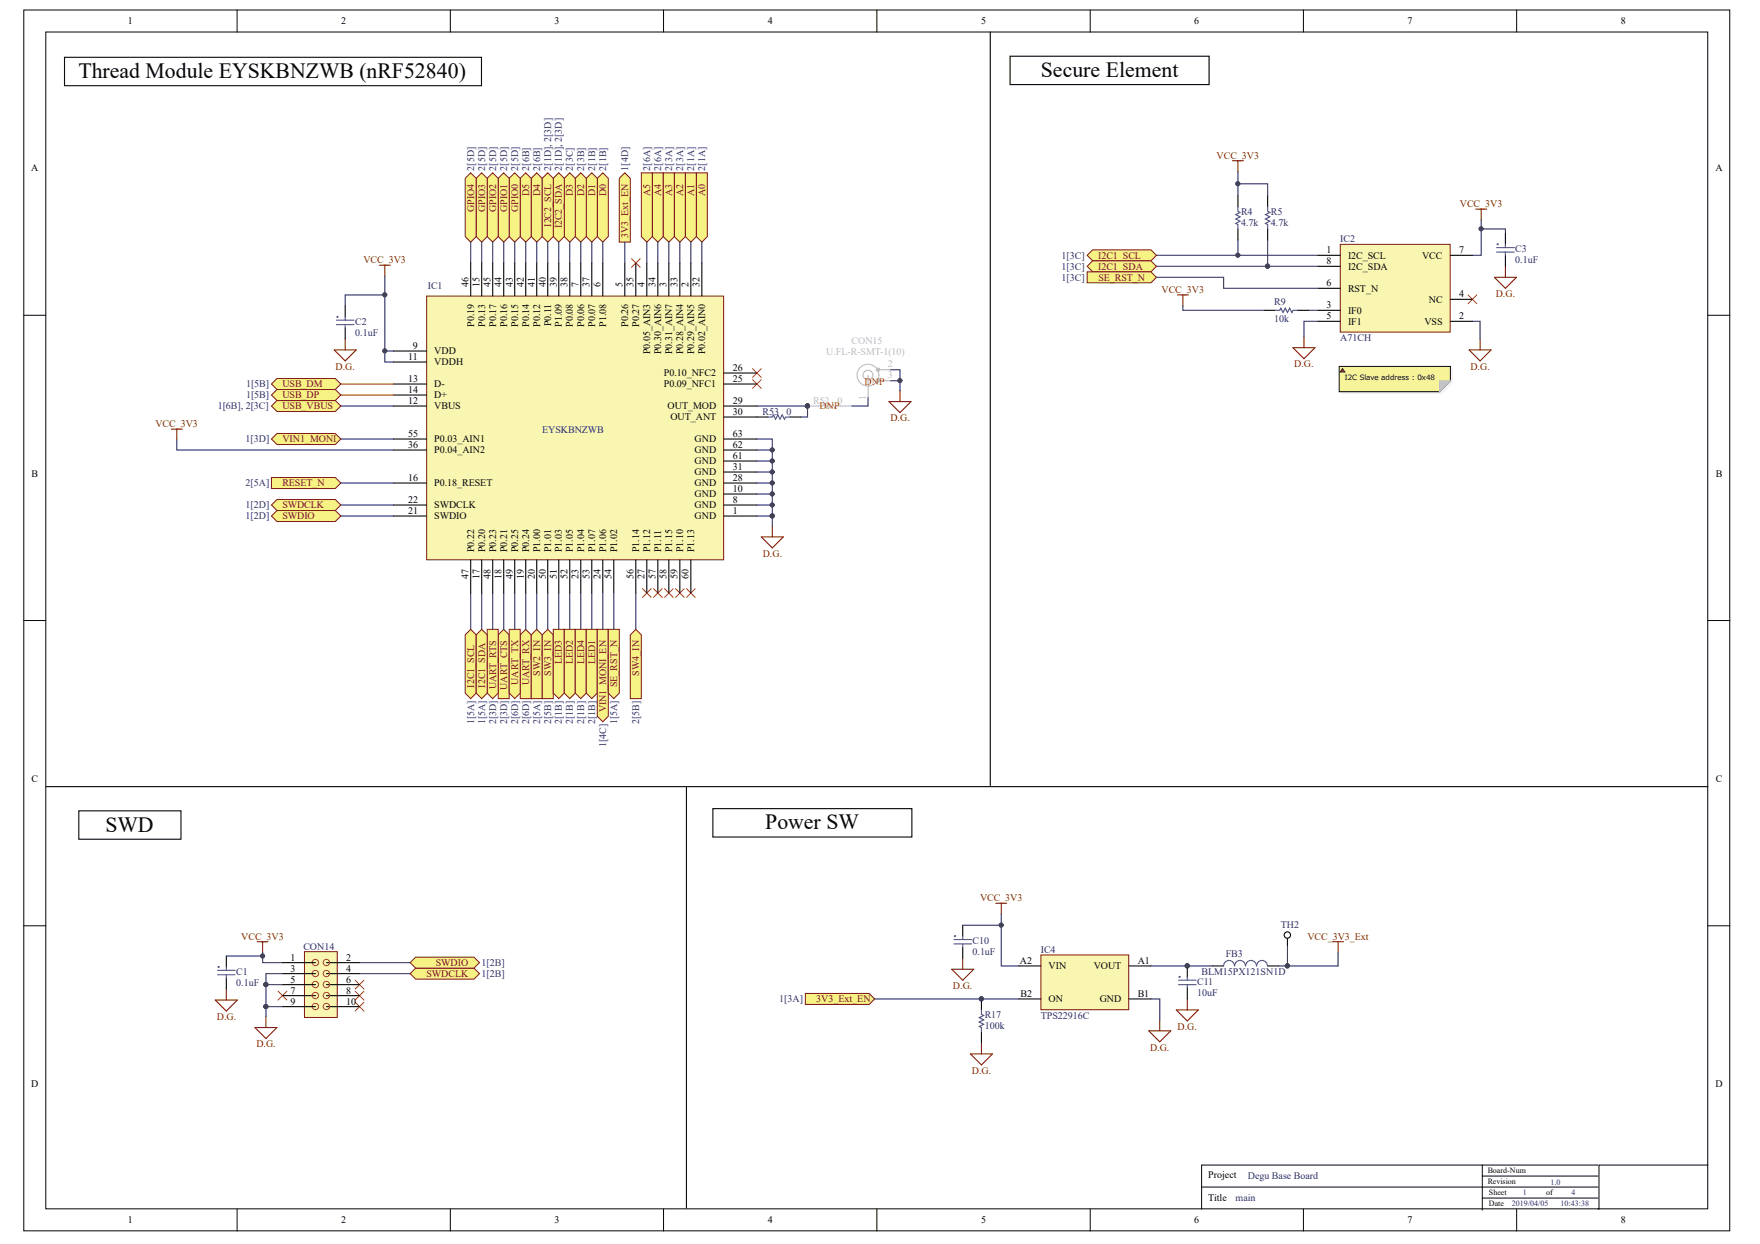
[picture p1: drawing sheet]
<svg xmlns="http://www.w3.org/2000/svg" width="297mm" height="210mm" viewBox="0 0 297 210" stroke-linecap="round" stroke-linejoin="round" font-family="sans-serif">
<path d="M4 1.7h287.9v206.1h-287.9z" fill="none" stroke="#040503" stroke-width=".17"/>
<path d="M7.7 5.4h280.5v198.7h-280.5z" fill="#fff"/>
<g fill="none" stroke="#040503" stroke-width=".17">
<path d="M7.7 5.4h280.5v198.7h-280.5zM40 1.7v3.7M76 1.7v3.7M112 1.7v3.7M148 1.7v3.7M184 1.7v3.7M220 1.7v3.7M255.9 1.7v3.7M4 53.2h3.7M288.2 53.2h3.7M4 104.8h3.7M288.2 104.8h3.7"/>
<path d="M4 156.3h3.7M288.2 156.3h3.7M250.1 196.7v7.6M250.1 198.5h19.5M269.6 196.7h-66.8v7.4M288.2 196.7h-18.4v7.4h-.2M40 204.1v3.7M76 204.1v3.7M112 204.1v3.7M148 204.1v3.7M184 204.1v3.7M202.8 200.4h66.8"/>
<path d="M220 204.1v3.7M250.1 202.2h19.5M255.9 204.1v3.7"/>
</g>
<path d="M128.5 90.6h3.7l-1.9 1.9zM130.3 88.8v1.8" fill="none" stroke="#7d1315" stroke-width=".19"/>
<path d="M127.7 79.7h2.6" fill="none" stroke="#272872" stroke-width=".19"/>
<circle cx="130.3" cy="79.7" r=".35" fill="#272872"/>
<circle cx="130.3" cy="79.7" r=".35" fill="none" stroke="#272872" stroke-width=".17"/>
<path d="M88.7 106.2l.9 1v10.7h-1.8v-10.7z" fill-rule="evenodd" fill="#f6f283"/>
<path d="M88.7 106.2l.9 1v10.7h-1.8v-10.7z" fill="none" stroke="#7d1315" stroke-width=".17"/>
<path d="M84.1 107.2l.9-1 .9 1v10.7h-1.8z" fill-rule="evenodd" fill="#f6f283"/>
<path d="M84.1 107.2l.9-1 .9 1v10.7h-1.8z" fill="none" stroke="#7d1315" stroke-width=".17"/>
<path d="M85.9 106.2h1.9v10.8l-.9 .9-1-.9z" fill-rule="evenodd" fill="#f6f283"/>
<path d="M85.9 106.2h1.9v10.8l-.9 .9-1-.9z" fill="none" stroke="#7d1315" stroke-width=".17"/>
<path d="M82.2 106.2h1.9v10.8l-1 .9-.9-.9z" fill-rule="evenodd" fill="#f6f283"/>
<path d="M82.2 106.2h1.9v10.8l-1 .9-.9-.9z" fill="none" stroke="#7d1315" stroke-width=".17"/>
<path d="M64 44.8h1.9M64.9 44.8v1.8" fill="none" stroke="#7d1315" stroke-width=".19"/>
<path d="M57.5 64.8h8.9M57.5 66.7h8.9" fill="none" stroke="#ee1d23" stroke-width=".19"/>
<path d="M57.5 68.5h8.9M127.7 76h2.6" fill="none" stroke="#272872" stroke-width=".19"/>
<circle cx="130.3" cy="76" r=".35" fill="#272872"/>
<circle cx="130.3" cy="76" r=".35" fill="none" stroke="#272872" stroke-width=".17"/>
<path d="M127.7 77.8h2.6" fill="none" stroke="#272872" stroke-width=".19"/>
<circle cx="130.3" cy="77.8" r=".35" fill="#272872"/>
<circle cx="130.3" cy="77.8" r=".35" fill="none" stroke="#272872" stroke-width=".17"/>
<path d="M127.7 81.5h2.6" fill="none" stroke="#272872" stroke-width=".19"/>
<circle cx="130.3" cy="81.5" r=".35" fill="#272872"/>
<circle cx="130.3" cy="81.5" r=".35" fill="none" stroke="#272872" stroke-width=".17"/>
<path d="M127.7 85.3h2.6" fill="none" stroke="#272872" stroke-width=".19"/>
<circle cx="130.3" cy="85.2" r=".35" fill="#272872"/>
<circle cx="130.3" cy="85.2" r=".35" fill="none" stroke="#272872" stroke-width=".17"/>
<path d="M127 62.2l1.5 1.5M127 64.1l1.5 1.5M128.5 62.2l-1.5 1.5M128.5 64.1l-1.5 1.5" fill="none" stroke="#ee1f23" stroke-width=".17"/>
<path d="M64.9 46.6v14.5h1.5" fill="none" stroke="#272872" stroke-width=".19"/>
<path d="M117.5 29.2h1.9v10.7l-1 1-.9-1z" fill-rule="evenodd" fill="#f6f283"/>
<path d="M117.5 29.2h1.9v10.7l-1 1-.9-1z" fill="none" stroke="#7d1315" stroke-width=".17"/>
<path d="M115.7 29.2h1.8v10.7l-.9 1-.9-1z" fill-rule="evenodd" fill="#f6f283"/>
<path d="M115.7 29.2h1.8v10.7l-.9 1-.9-1z" fill="none" stroke="#7d1315" stroke-width=".17"/>
<path d="M109.2 40.9v3.5M118.4 40.9v3.5" fill="none" stroke="#272872" stroke-width=".19"/>
<path d="M113.8 29.2h1.9v10.7l-1 1-.9-1z" fill-rule="evenodd" fill="#f6f283"/>
<path d="M113.8 29.2h1.9v10.7l-1 1-.9-1z" fill="none" stroke="#7d1315" stroke-width=".17"/>
<path d="M114.7 40.9v3.5" fill="none" stroke="#272872" stroke-width=".19"/>
<path d="M110.1 29.2h1.8v10.7l-.9 1-.9-1z" fill-rule="evenodd" fill="#f6f283"/>
<path d="M110.1 29.2h1.8v10.7l-.9 1-.9-1z" fill="none" stroke="#7d1315" stroke-width=".17"/>
<path d="M108.2 29.2h1.9v10.7l-.9 1-1-1z" fill-rule="evenodd" fill="#f6f283"/>
<path d="M108.2 29.2h1.9v10.7l-.9 1-1-1z" fill="none" stroke="#7d1315" stroke-width=".17"/>
<path d="M111.9 29.2h1.9v10.7l-.9 1-1-1z" fill-rule="evenodd" fill="#f6f283"/>
<path d="M111.9 29.2h1.9v10.7l-.9 1-1-1z" fill="none" stroke="#7d1315" stroke-width=".17"/>
<path d="M111 40.9v3.5M112.9 40.9v3.5M116.6 40.9v3.5" fill="none" stroke="#272872" stroke-width=".19"/>
<path d="M101.7 29.2l.9 .9v9.8l-.9 1-.9-1v-9.8z" fill-rule="evenodd" fill="#f6f283"/>
<path d="M101.7 29.2l.9 .9v9.8l-.9 1-.9-1v-9.8z" fill="none" stroke="#7d1315" stroke-width=".17"/>
<path d="M98.9 30.1l1-.9 .9 .9v9.8l-.9 1-1-1z" fill-rule="evenodd" fill="#f6f283"/>
<path d="M98.9 30.1l1-.9 .9 .9v9.8l-.9 1-1-1z" fill="none" stroke="#7d1315" stroke-width=".17"/>
<path d="M98 29.2l.9 .9v9.8l-.9 1-.9-1v-9.8z" fill-rule="evenodd" fill="#f6f283"/>
<path d="M98 29.2l.9 .9v9.8l-.9 1-.9-1v-9.8z" fill="none" stroke="#7d1315" stroke-width=".17"/>
<path d="M95.2 30.1l.9-.9 1 .9v9.8l-1 1-.9-1z" fill-rule="evenodd" fill="#f6f283"/>
<path d="M95.2 30.1l.9-.9 1 .9v9.8l-1 1-.9-1z" fill="none" stroke="#7d1315" stroke-width=".17"/>
<path d="M90.6 29.2l.9 .9v9.8l-.9 1-1-1v-9.8z" fill-rule="evenodd" fill="#f6f283"/>
<path d="M90.6 29.2l.9 .9v9.8l-.9 1-1-1v-9.8z" fill="none" stroke="#7d1315" stroke-width=".17"/>
<path d="M87.8 30.1l.9-.9 .9 .9v9.8l-.9 1-.9-1z" fill-rule="evenodd" fill="#f6f283"/>
<path d="M87.8 30.1l.9-.9 .9 .9v9.8l-.9 1-.9-1z" fill="none" stroke="#7d1315" stroke-width=".17"/>
<path d="M93.4 30.1l.9-.9 .9 .9v9.8l-.9 1-.9-1z" fill-rule="evenodd" fill="#f6f283"/>
<path d="M93.4 30.1l.9-.9 .9 .9v9.8l-.9 1-.9-1z" fill="none" stroke="#7d1315" stroke-width=".17"/>
<path d="M91.5 30.1l.9-.9 1 .9v9.8l-1 1-.9-1z" fill-rule="evenodd" fill="#f6f283"/>
<path d="M91.5 30.1l.9-.9 1 .9v9.8l-1 1-.9-1z" fill="none" stroke="#7d1315" stroke-width=".17"/>
<path d="M218.2 58.7h3.7l-1.9 1.9zM220 56.8v1.9M247.9 59.1h3.7l-1.8 1.8zM249.8 57.2v1.9" fill="none" stroke="#7d1315" stroke-width=".19"/>
<path d="M247.7 49.8l1.5 1.5M249.2 49.8l-1.5 1.5" fill="none" stroke="#ee1f23" stroke-width=".17"/>
<path d="M250 37.2v5.9h-1.5M220.8 52.4h1.7M222.5 54.2h-2.5v2.6M248.5 54.2h1.3v3" fill="none" stroke="#272872" stroke-width=".19"/>
<path d="M170.4 9.5h33.6v4.8h-33.6z" fill="#fff"/>
<path d="M170.4 9.5h33.6v4.8h-33.6z" fill="none" stroke="#040503" stroke-width=".19"/>
<path d="M208.9 29v4.1M208.9 40.5v2.6" fill="none" stroke="#272872" stroke-width=".19"/>
<circle cx="208.9" cy="43.1" r=".35" fill="#272872"/>
<circle cx="208.9" cy="43.1" r=".35" fill="none" stroke="#272872" stroke-width=".17"/>
<path d="M195.2 45h18.7" fill="none" stroke="#272872" stroke-width=".19"/>
<circle cx="213.9" cy="44.9" r=".35" fill="#272872"/>
<circle cx="213.9" cy="44.9" r=".35" fill="none" stroke="#272872" stroke-width=".17"/>
<path d="M43 173.5h3.7l-1.8 1.8zM44.9 171.6v1.9" fill="none" stroke="#7d1315" stroke-width=".19"/>
<path d="M106.6 43.7l1.4 1.4M108 43.7l-1.4 1.4M112.1 99.4l1.5 1.5M113.6 99.4l-1.5 1.5" fill="none" stroke="#ee1f23" stroke-width=".17"/>
<path d="M64.9 59.3h1.5" fill="none" stroke="#272872" stroke-width=".19"/>
<circle cx="64.9" cy="59.2" r=".35" fill="#272872"/>
<circle cx="64.9" cy="59.2" r=".35" fill="none" stroke="#272872" stroke-width=".17"/>
<path d="M127.7 83.4h2.6" fill="none" stroke="#272872" stroke-width=".19"/>
<circle cx="130.3" cy="83.4" r=".35" fill="#272872"/>
<circle cx="130.3" cy="83.4" r=".35" fill="none" stroke="#272872" stroke-width=".17"/>
<path d="M127.7 74.1h2.6v13" fill="none" stroke="#272872" stroke-width=".19"/>
<circle cx="130.3" cy="87.1" r=".35" fill="#272872"/>
<circle cx="130.3" cy="87.1" r=".35" fill="none" stroke="#272872" stroke-width=".17"/>
<path d="M57.5 74.1h8.9" fill="none" stroke="#272872" stroke-width=".19"/>
<path d="M13.3 136.9h17.2v4.8h-17.2z" fill="#fff"/>
<path d="M13.3 136.9h17.2v4.8h-17.2z" fill="none" stroke="#040503" stroke-width=".19"/>
<path d="M208 27.1h1.8M208.9 27.1v1.9M249 35.3h1.9M250 35.3v1.9M198.7 49.8h1.8M199.6 49.8v1.8M43.4 159h1.9M44.3 159v1.8" fill="none" stroke="#7d1315" stroke-width=".19"/>
<path d="M10.9 9.7h70.3v4.8h-70.3z" fill="#fff"/>
<path d="M10.9 9.7h70.3v4.8h-70.3z" fill="none" stroke="#040503" stroke-width=".19"/>
<path d="M250 38.6h4v.8" fill="none" stroke="#272872" stroke-width=".19"/>
<circle cx="249.9" cy="38.6" r=".35" fill="#272872"/>
<circle cx="249.9" cy="38.6" r=".35" fill="none" stroke="#272872" stroke-width=".17"/>
<path d="M252.2 46.8h3.7l-1.9 1.9zM254 45v1.8M224.9 159h1.8M225.8 159v1.8M163.8 177.9h3.7l-1.9 1.9zM165.6 176.1v1.8M193.9 174h3.7l-1.9 1.9zM195.7 172.2v1.8M198.5 170.5h3.7l-1.8 1.8zM200.4 168.6v1.9" fill="none" stroke="#7d1315" stroke-width=".19"/>
<path d="M46.9 167.3l1.5 1.5M48.4 167.3l-1.5 1.5M59.9 165.5l1.5 1.5M59.9 167.3l1.5 1.5M59.9 169.2l1.5 1.5M61.4 165.5l-1.5 1.5M61.4 167.3l-1.5 1.5M61.4 169.2l-1.5 1.5" fill="none" stroke="#ee1f23" stroke-width=".17"/>
<path d="M120.3 136.5h33.6v4.8h-33.6z" fill="#fff"/>
<path d="M120.3 136.5h33.6v4.8h-33.6z" fill="none" stroke="#040503" stroke-width=".19"/>
<path d="M168 152.5h1.9M169 152.5v1.8M160.6 163.6h3.7l-1.8 1.9zM162.5 161.8v1.8" fill="none" stroke="#7d1315" stroke-width=".19"/>
<path d="M169 154.3v8.8h2.9M44.9 169.9v1.7M194.2 168.6h1.5v3.6M194.2 163.1h10.4" fill="none" stroke="#272872" stroke-width=".19"/>
<circle cx="44.9" cy="169.9" r=".35" fill="#272872"/>
<circle cx="44.9" cy="169.9" r=".35" fill="none" stroke="#272872" stroke-width=".17"/>
<path d="M86.9 29.2l.9 .9v9.8l-.9 1-1-1v-9.8z" fill-rule="evenodd" fill="#f6f283"/>
<path d="M86.9 29.2l.9 .9v9.8l-.9 1-1-1v-9.8z" fill="none" stroke="#7d1315" stroke-width=".17"/>
<path d="M84.1 30.1l.9-.9 .9 .9v9.8l-.9 1-.9-1z" fill-rule="evenodd" fill="#f6f283"/>
<path d="M84.1 30.1l.9-.9 .9 .9v9.8l-.9 1-.9-1z" fill="none" stroke="#7d1315" stroke-width=".17"/>
<path d="M83.1 29.2l1 .9v9.8l-1 1-.9-1v-9.8z" fill-rule="evenodd" fill="#f6f283"/>
<path d="M83.1 29.2l1 .9v9.8l-1 1-.9-1v-9.8z" fill="none" stroke="#7d1315" stroke-width=".17"/>
<path d="M80.4 30.1l.9-.9 .9 .9v9.8l-.9 1-.9-1z" fill-rule="evenodd" fill="#f6f283"/>
<path d="M80.4 30.1l.9-.9 .9 .9v9.8l-.9 1-.9-1z" fill="none" stroke="#7d1315" stroke-width=".17"/>
<path d="M79.4 29.2l1 .9v9.8l-1 1-.9-1v-9.8z" fill-rule="evenodd" fill="#f6f283"/>
<path d="M78.5 30.1l.9-.9 1 .9v9.8l-1 1-.9-1z" fill="none" stroke="#7d1315" stroke-width=".17"/>
<path d="M56.4 59.1h3.7l-1.8 1.8zM58.3 57.2v1.9" fill="none" stroke="#7d1315" stroke-width=".19"/>
<path d="M64.9 49.8h-6.6v1.8" fill="none" stroke="#272872" stroke-width=".19"/>
<circle cx="64.9" cy="49.8" r=".35" fill="#272872"/>
<circle cx="64.9" cy="49.8" r=".35" fill="none" stroke="#272872" stroke-width=".17"/>
<path d="M208.9 31h5v2.1M44.3 160.8v1.7h3.4" fill="none" stroke="#272872" stroke-width=".19"/>
<path d="M36.3 168.8h3.7l-1.8 1.9zM38.2 167v1.8" fill="none" stroke="#7d1315" stroke-width=".19"/>
<circle cx="208.9" cy="31" r=".35" fill="#272872"/>
<circle cx="208.9" cy="31" r=".35" fill="none" stroke="#272872" stroke-width=".17"/>
<path d="M150 67.8h3.7l-1.8 1.9zM151.9 65.9v1.9" fill="none" stroke="#7d1315" stroke-width=".19"/>
<path d="M150.2 62.4h1.7v3.5M150.2 64.3h1.7" fill="none" stroke="#272872" stroke-width=".19"/>
<circle cx="151.9" cy="64.3" r=".35" fill="#272872"/>
<circle cx="151.9" cy="64.3" r=".35" fill="none" stroke="#272872" stroke-width=".17"/>
<path d="M195.2 43.1h27.3M199.6 51.6v.8h13.8M213.9 40.5v4.5h8.6M146.5 67.1v1.4h-2.8M57.5 85.3h8.9M57.5 87.1h8.9M60.7 162.5h8.5M60.7 164.4h8.5M147.6 168.6h24.3" fill="none" stroke="#272872" stroke-width=".19"/>
<path d="M28.9 72.4h1.9M29.8 72.4v1.9" fill="none" stroke="#7d1315" stroke-width=".19"/>
<circle cx="213.9" cy="44.9" r=".35" fill="#272872"/>
<circle cx="213.9" cy="44.9" r=".35" fill="none" stroke="#272872" stroke-width=".17"/>
<path d="M127.7 68.5h8.6v1.9h-1.1M79.4 100.1v6.1M81.3 100.1v6.1" fill="none" stroke="#272872" stroke-width=".19"/>
<circle cx="136.3" cy="68.5" r=".35" fill="#272872"/>
<circle cx="136.3" cy="68.5" r=".35" fill="none" stroke="#272872" stroke-width=".17"/>
<path d="M127.7 87.1h2.6v1.7" fill="none" stroke="#272872" stroke-width=".19"/>
<circle cx="130.3" cy="87.1" r=".35" fill="#272872"/>
<circle cx="130.3" cy="87.1" r=".35" fill="none" stroke="#272872" stroke-width=".17"/>
<path d="M88.7 40.9v3.5M90.6 40.9v3.5M92.4 40.9v3.5M94.3 40.9v3.5M96.1 40.9v3.5M98 40.9v3.5M99.9 40.9v3.5M101.7 40.9v3.5" fill="none" stroke="#272872" stroke-width=".19"/>
<path d="M110.3 99.4l1.5 1.5M111.8 99.4l-1.5 1.5M114 99.4l1.5 1.5M115.5 99.4l-1.5 1.5M115.8 99.4l1.5 1.5M117.3 99.4l-1.5 1.5" fill="none" stroke="#ee1f23" stroke-width=".17"/>
<path d="M45.8 68.5l.9-.9h9.9l.9 .9-.9 1h-9.9z" fill-rule="evenodd" fill="#f6f283"/>
<path d="M45.8 68.5l.9-.9h9.9l.9 .9-.9 1h-9.9z" fill="none" stroke="#7d1315" stroke-width=".17"/>
<g fill="none" stroke="#272872" stroke-width=".19">
<path d="M79.4 40.9v3.5M81.3 40.9v3.5M83.1 40.9v3.5M85 40.9v3.5M86.9 40.9v3.5M83.1 100.1v6.1M85 100.1v6.1M86.9 100.1v6.1M88.7 100.1v6.1M90.6 100.1v6.1M92.4 100.1v6.1M94.3 100.1v6.1"/>
<path d="M96.1 100.1v6.1M98 100.1v6.1M99.9 100.1v6.1M107.3 100.1v6.1"/>
</g>
<path d="M108.4 99.4l1.5 1.5M109.9 99.4l-1.5 1.5" fill="none" stroke="#ee1f23" stroke-width=".17"/>
<path d="M72 50h50.1v44.5h-50.1z" fill="#f8f6b1"/>
<path d="M72 50h50.1v44.5h-50.1z" fill="none" stroke="#7d1315" stroke-width=".17"/>
<g fill="none" stroke="#040503" stroke-width=".19">
<path d="M66.4 59.3h5.6M79.4 44.4v5.6M81.3 44.4v5.6M83.1 44.4v5.6M85 44.4v5.6M86.9 44.4v5.6M88.7 44.4v5.6M90.6 44.4v5.6M92.4 44.4v5.6M94.3 44.4v5.6M96.1 44.4v5.6M98 44.4v5.6"/>
<path d="M99.9 44.4v5.6M101.7 44.4v5.6M105.4 44.4v5.6M107.3 44.4v5.6M109.2 44.4v5.6M111 44.4v5.6M112.9 44.4v5.6M114.7 44.4v5.6M116.6 44.4v5.6M118.4 44.4v5.6M66.4 64.8h5.6M66.4 66.7h5.6"/>
<path d="M66.4 68.5h5.6M66.4 61.1h5.6M66.4 74.1h5.6M66.4 76h5.6M122.2 64.8h5.5M122.2 68.5h5.5M122.2 63h5.5M122.2 74.1h5.5M122.2 76h5.5M122.2 70.4h7.4M122.2 77.8h5.5M122.2 79.7h5.5"/>
<path d="M133.3 70.4h1.9M66.4 85.3h5.6M66.4 87.1h5.6M66.4 81.5h5.6M79.4 94.5v5.6M81.3 94.5v5.6M83.1 94.5v5.6M85 94.5v5.6M86.9 94.5v5.6M88.7 94.5v5.6M90.6 94.5v5.6M92.4 94.5v5.6"/>
<path d="M94.3 94.5v5.6M96.1 94.5v5.6M98 94.5v5.6M99.9 94.5v5.6M101.7 94.5v5.6M103.6 94.5v5.6M107.3 94.5v5.6M109.2 94.5v5.6M111 94.5v5.6M112.9 94.5v5.6M114.7 94.5v5.6M116.6 94.5v5.6"/>
<path d="M122.2 85.3h5.5M122.2 87.1h5.5M122.2 81.5h5.5M122.2 83.4h5.5M204.6 163.1h1.9M213.9 163.1h1.9"/>
</g>
<path d="M129.6 70.4h.7l.2-.4 .4 .8 .4-.8 .3 .8 .4-.8 .4 .8 .2-.4h.7M208.3 163.1a.91 .91 0 0 0-.9-1 .91 .91 0 0 0-.9 1M210.2 163.1a.91 .91 0 0 0-.9-1 .91 .91 0 0 0-1 1M212 163.1a.91 .91 0 0 0-.9-1 .91 .91 0 0 0-.9 1M213.9 163.1a.91 .91 0 0 0-.9-1 .91 .91 0 0 0-.9 1" fill="none" stroke="#3153a4" stroke-width=".19"/>
<path d="M136.3 68.5h1.8M141.8 68.5h1.9" fill="none" stroke="#bebebe" stroke-width=".19"/>
<circle cx="136.3" cy="68.5" r=".35" fill="#272872"/>
<circle cx="136.3" cy="68.5" r=".35" fill="none" stroke="#272872" stroke-width=".17"/>
<path d="M138.1 68.5h.8l.2-.3 .3 .7 .4-.7 .4 .7 .3-.7 .4 .7 .2-.4h.7" fill="none" stroke="#bebebe" stroke-width=".19"/>
<circle cx="136.3" cy="68.5" r=".35" fill="#272872"/>
<circle cx="136.3" cy="68.5" r=".35" fill="none" stroke="#272872" stroke-width=".17"/>
<path d="M213.4 52.4h1.8M218.9 52.4h1.9M165.6 168.6v1.9" fill="none" stroke="#040503" stroke-width=".19"/>
<path d="M215.2 52.4h.8l.1-.4 .4 .8 .4-.8 .4 .8 .3-.8 .4 .8 .2-.4h.7" fill="none" stroke="#3153a4" stroke-width=".19"/>
<circle cx="165.6" cy="168.6" r=".35" fill="#272872"/>
<circle cx="165.6" cy="168.6" r=".35" fill="none" stroke="#272872" stroke-width=".17"/>
<path d="M165.6 174.2v1.9" fill="none" stroke="#040503" stroke-width=".19"/>
<path d="M165.6 170.5v.7l.4 .2-.8 .4 .8 .4-.8 .3 .8 .4-.8 .4 .4 .2v.7" fill="none" stroke="#3153a4" stroke-width=".19"/>
<circle cx="165.6" cy="168.6" r=".35" fill="#272872"/>
<circle cx="165.6" cy="168.6" r=".35" fill="none" stroke="#272872" stroke-width=".17"/>
<path d="M58.3 51.6v1.9M58.3 55.4v1.8M38.2 161.4v1.8M38.2 165.1v1.9" fill="none" stroke="#040503" stroke-width=".19"/>
<g fill="none" stroke="#3153a4" stroke-width=".19">
<path d="M56.8 54.8h2.9M56.8 54.1h2.9M58.3 53.5v.6M58.3 54.8v.6M36.7 164.5h3M36.7 163.8h3M38.2 163.2v.6M38.2 164.5v.6"/>
<circle cx="56.9" cy="53.5" r=".07"/>
<circle cx="36.9" cy="163.2" r=".07"/>
</g>
<path d="M38.2 161.4h6.1" fill="none" stroke="#272872" stroke-width=".19"/>
<circle cx="44.3" cy="161.4" r=".35" fill="#272872"/>
<circle cx="44.3" cy="161.4" r=".35" fill="none" stroke="#272872" stroke-width=".17"/>
<path d="M254 39.4v1.8M254 43.1v1.9M162.5 156.2v1.8M162.5 159.9v1.9" fill="none" stroke="#040503" stroke-width=".19"/>
<g fill="none" stroke="#3153a4" stroke-width=".19">
<path d="M252.6 42.5h2.9M252.6 41.8h2.9M254 41.2v.6M254 42.5v.6M161 159.3h2.9M161 158.6h2.9M162.5 158v.6M162.5 159.3v.6"/>
<circle cx="252.7" cy="41.2" r=".07"/>
<circle cx="161.1" cy="158" r=".07"/>
</g>
<path d="M162.5 156.2h6.5" fill="none" stroke="#272872" stroke-width=".19"/>
<circle cx="168.9" cy="156.2" r=".35" fill="#272872"/>
<circle cx="168.9" cy="156.2" r=".35" fill="none" stroke="#272872" stroke-width=".17"/>
<path d="M200.4 163.1v1.8" fill="none" stroke="#040503" stroke-width=".19"/>
<circle cx="200.3" cy="163" r=".35" fill="#272872"/>
<circle cx="200.3" cy="163" r=".35" fill="none" stroke="#272872" stroke-width=".17"/>
<path d="M200.4 166.8v1.8" fill="none" stroke="#040503" stroke-width=".19"/>
<g fill="none" stroke="#3153a4" stroke-width=".19">
<path d="M198.9 166.2h2.9M198.9 165.5h2.9M200.4 164.9v.6M200.4 166.2v.6"/>
<circle cx="199" cy="164.9" r=".07"/>
</g>
<circle cx="200.3" cy="163" r=".35" fill="#272872"/>
<circle cx="200.3" cy="163" r=".35" fill="none" stroke="#272872" stroke-width=".17"/>
<path d="M208.9 33.1v1.8M208.9 38.6v1.9M213.9 33.1v1.8M213.9 38.6v1.9" fill="none" stroke="#040503" stroke-width=".19"/>
<path d="M208.9 34.9v.8l.4 .2-.8 .3 .8 .4-.8 .4 .8 .3-.8 .4 .4 .2v.7M213.9 34.9v.8l.4 .2-.8 .3 .8 .4-.8 .4 .8 .3-.8 .4 .4 .2v.7" fill="none" stroke="#3153a4" stroke-width=".19"/>
<path d="M226.2 41.2h18.5v14.9h-18.5z" fill="#f8f6b1"/>
<path d="M226.2 41.2h18.5v14.9h-18.5z" fill="none" stroke="#7d1315" stroke-width=".17"/>
<path d="M222.5 43.1h3.7M222.5 54.2h3.7M222.5 45h3.7M222.5 48.7h3.7M222.5 52.4h3.7M244.8 43.1h3.7M244.8 54.2h3.7M244.8 50.5h3.7" fill="none" stroke="#040503" stroke-width=".19"/>
<path d="M175.7 161.2h14.8v9.3h-14.8z" fill="#f8f6b1"/>
<path d="M175.7 161.2h14.8v9.3h-14.8z" fill="none" stroke="#7d1315" stroke-width=".17"/>
<path d="M171.9 163.1h3.8M171.9 168.6h3.8M190.5 163.1h3.7M190.5 168.6h3.7" fill="none" stroke="#040503" stroke-width=".19"/>
<path d="M51.4 160.6h5.5v11.2h-5.5z" fill="#f8f6b1"/>
<path d="M51.4 160.6h5.5v11.2h-5.5z" fill="none" stroke="#7d1315" stroke-width=".17"/>
<path d="M47.7 168.1h5.5M47.7 162.5h5.5M47.7 164.4h5.5M47.7 166.2h5.5M47.7 169.9h5.5M55.1 168.1h5.6M55.1 162.5h5.6M55.1 164.4h5.6M55.1 166.2h5.6M55.1 169.9h5.6" fill="none" stroke="#040503" stroke-width=".19"/>
<g fill="none" stroke="#ee1f23" stroke-width=".17">
<circle cx="53.2" cy="162.5" r=".54"/>
<circle cx="53.2" cy="169.9" r=".54"/>
<circle cx="53.2" cy="164.3" r=".54"/>
<circle cx="53.2" cy="168.1" r=".54"/>
<circle cx="53.2" cy="166.2" r=".54"/>
<circle cx="55.1" cy="162.5" r=".54"/>
<circle cx="55.1" cy="169.9" r=".54"/>
<circle cx="55.1" cy="164.3" r=".54"/>
<circle cx="55.1" cy="168.1" r=".54"/>
<circle cx="55.1" cy="166.2" r=".54"/>
</g>
<path d="M47.7 164.4h-2.8v1.8h2.8" fill="none" stroke="#272872" stroke-width=".19"/>
<circle cx="44.9" cy="166.2" r=".35" fill="#272872"/>
<circle cx="44.9" cy="166.2" r=".35" fill="none" stroke="#272872" stroke-width=".17"/>
<path d="M44.9 166.2v3.7h2.8" fill="none" stroke="#272872" stroke-width=".19"/>
<circle cx="44.9" cy="166.2" r=".35" fill="#272872"/>
<circle cx="44.9" cy="166.2" r=".35" fill="none" stroke="#272872" stroke-width=".17"/>
<circle cx="44.9" cy="169.9" r=".35" fill="#272872"/>
<circle cx="44.9" cy="169.9" r=".35" fill="none" stroke="#272872" stroke-width=".17"/>
<g fill="none" stroke="#bebebe" stroke-width=".19">
<path d="M146.5 63.3v3.8M147.3 63.2a.84 .84 0 0 0-1.4-.5 .84 .84 0 0 0 .2 1.4 .84 .84 0 0 0 1.2-.8M148.3 62.4h1.9M148.3 64.3h1.9"/>
<circle cx="146.5" cy="63.3" r="1.84"/>
</g>
<g fill="none" stroke="#bebebe" stroke-width=".56">
<circle cx="148.1" cy="62.4" r=".07"/>
<circle cx="148.1" cy="64.3" r=".07"/>
</g>
<path d="M105.4 29.2l1 .9v10.8h-1.9v-10.8z" fill-rule="evenodd" fill="#f6f283"/>
<path d="M105.4 29.2l1 .9v10.8h-1.9v-10.8z" fill="none" stroke="#7d1315" stroke-width=".17"/>
<path d="M105.4 40.9v3.5" fill="none" stroke="#272872" stroke-width=".19"/>
<path d="M45.8 64.8l.9-.9h9.9l.9 .9-.9 1h-9.9z" fill-rule="evenodd" fill="#f6f283"/>
<path d="M45.8 64.8l.9-.9h9.9l.9 .9-.9 1h-9.9z" fill="none" stroke="#7d1315" stroke-width=".17"/>
<path d="M45.8 66.7l.9-.9h9.9l.9 .9-.9 .9h-9.9z" fill-rule="evenodd" fill="#f6f283"/>
<path d="M45.8 66.7l.9-.9h9.9l.9 .9-.9 .9h-9.9z" fill="none" stroke="#7d1315" stroke-width=".17"/>
<path d="M45.8 74.1l.9-.9h9.9l.9 .9-.9 .9h-9.9z" fill-rule="evenodd" fill="#f6f283"/>
<path d="M45.8 74.1l.9-.9h9.9l.9 .9-.9 .9h-9.9z" fill="none" stroke="#7d1315" stroke-width=".17"/>
<path d="M29.8 74.3v1.7h36.6" fill="none" stroke="#272872" stroke-width=".19"/>
<path d="M45.8 80.6h10.8l.9 .9-.9 1h-10.8z" fill-rule="evenodd" fill="#f6f283"/>
<path d="M45.8 80.6h10.8l.9 .9-.9 1h-10.8z" fill="none" stroke="#7d1315" stroke-width=".17"/>
<path d="M57.5 81.5h8.9" fill="none" stroke="#272872" stroke-width=".19"/>
<path d="M45.8 85.3l.9-1h9.9l.9 1-.9 .9h-9.9z" fill-rule="evenodd" fill="#f6f283"/>
<path d="M45.8 85.3l.9-1h9.9l.9 1-.9 .9h-9.9z" fill="none" stroke="#7d1315" stroke-width=".17"/>
<path d="M45.8 87.1l.9-.9h9.9l.9 .9-.9 .9h-9.9z" fill-rule="evenodd" fill="#f6f283"/>
<path d="M45.8 87.1l.9-.9h9.9l.9 .9-.9 .9h-9.9z" fill="none" stroke="#7d1315" stroke-width=".17"/>
<path d="M79.4 106.2l1 1v9.8l-1 .9-.9-.9v-9.8z" fill-rule="evenodd" fill="#f6f283"/>
<path d="M78.5 107.2l.9-1 1 1v9.8l-1 .9-.9-.9z" fill="none" stroke="#7d1315" stroke-width=".17"/>
<path d="M80.4 107.2l.9-1 .9 1v9.8l-.9 .9-.9-.9z" fill-rule="evenodd" fill="#f6f283"/>
<path d="M80.4 107.2l.9-1 .9 1v9.8l-.9 .9-.9-.9z" fill="none" stroke="#7d1315" stroke-width=".17"/>
<path d="M90.6 106.2l.9 1v10.7h-1.9v-10.7z" fill-rule="evenodd" fill="#f6f283"/>
<path d="M90.6 106.2l.9 1v10.7h-1.9v-10.7z" fill="none" stroke="#7d1315" stroke-width=".17"/>
<path d="M91.5 107.2l.9-1 1 1v10.7h-1.9z" fill-rule="evenodd" fill="#f6f283"/>
<path d="M91.5 107.2l.9-1 1 1v10.7h-1.9z" fill="none" stroke="#7d1315" stroke-width=".17"/>
<path d="M93.4 106.2h1.8v10.8l-.9 .9-.9-.9z" fill-rule="evenodd" fill="#f6f283"/>
<path d="M93.4 106.2h1.8v10.8l-.9 .9-.9-.9z" fill="none" stroke="#7d1315" stroke-width=".17"/>
<path d="M95.2 106.2h1.9v10.8l-1 .9-.9-.9z" fill-rule="evenodd" fill="#f6f283"/>
<path d="M95.2 106.2h1.9v10.8l-1 .9-.9-.9z" fill="none" stroke="#7d1315" stroke-width=".17"/>
<path d="M97.1 106.2h1.8v10.8l-.9 .9-.9-.9z" fill-rule="evenodd" fill="#f6f283"/>
<path d="M97.1 106.2h1.8v10.8l-.9 .9-.9-.9z" fill="none" stroke="#7d1315" stroke-width=".17"/>
<path d="M98.9 106.2h1.9v10.8l-.9 .9-1-.9z" fill-rule="evenodd" fill="#f6f283"/>
<path d="M98.9 106.2h1.9v10.8l-.9 .9-1-.9z" fill="none" stroke="#7d1315" stroke-width=".17"/>
<path d="M100.8 106.2h1.8v14.7l-.9 .9-.9-.9z" fill-rule="evenodd" fill="#f6f283"/>
<path d="M100.8 106.2h1.8v14.7l-.9 .9-.9-.9z" fill="none" stroke="#7d1315" stroke-width=".17"/>
<path d="M101.7 100.1v6.1" fill="none" stroke="#272872" stroke-width=".19"/>
<path d="M102.6 106.2h1.9v10.8l-.9 .9-1-.9z" fill-rule="evenodd" fill="#f6f283"/>
<path d="M102.6 106.2h1.9v10.8l-.9 .9-1-.9z" fill="none" stroke="#7d1315" stroke-width=".17"/>
<path d="M103.6 100.1v6.1" fill="none" stroke="#272872" stroke-width=".19"/>
<path d="M106.4 107.2l.9-1 .9 1v10.7h-1.8z" fill-rule="evenodd" fill="#f6f283"/>
<path d="M106.4 107.2l.9-1 .9 1v10.7h-1.8z" fill="none" stroke="#7d1315" stroke-width=".17"/>
<path d="M167.1 5.4v127.2M7.7 132.8h280.5" fill="none" stroke="#040503" stroke-width=".19"/>
<path d="M183.5 43.1l.9-.9h9.8l1 .9-1 .9h-9.8z" fill-rule="evenodd" fill="#f6f283"/>
<path d="M183.5 43.1l.9-.9h9.8l1 .9-1 .9h-9.8z" fill="none" stroke="#7d1315" stroke-width=".17"/>
<path d="M183.5 45l.9-1h9.8l1 1-1 .9h-9.8z" fill-rule="evenodd" fill="#f6f283"/>
<path d="M183.5 45l.9-1h9.8l1 1-1 .9h-9.8z" fill="none" stroke="#7d1315" stroke-width=".17"/>
<path d="M183.5 45.9h10.7l1 .9-1 .9h-10.7z" fill-rule="evenodd" fill="#f6f283"/>
<path d="M183.5 45.9h10.7l1 .9-1 .9h-10.7z" fill="none" stroke="#7d1315" stroke-width=".17"/>
<path d="M195.2 46.8h11.3v1.9h16" fill="none" stroke="#272872" stroke-width=".19"/>
<path d="M69.2 164.4l.9-1h9.9l.9 1-.9 .9h-9.9z" fill-rule="evenodd" fill="#f6f283"/>
<path d="M69.2 164.4l.9-1h9.9l.9 1-.9 .9h-9.9z" fill="none" stroke="#7d1315" stroke-width=".17"/>
<path d="M69.2 162.5l.9-.9h9.9l.9 .9-.9 .9h-9.9z" fill-rule="evenodd" fill="#f6f283"/>
<path d="M69.2 162.5l.9-.9h9.9l.9 .9-.9 .9h-9.9z" fill="none" stroke="#7d1315" stroke-width=".17"/>
<path d="M115.8 132.8v71.1" fill="none" stroke="#040503" stroke-width=".19"/>
<path d="M135.9 167.7h10.8l.9 .9-.9 1h-10.8z" fill-rule="evenodd" fill="#f6f283"/>
<path d="M135.9 167.7h10.8l.9 .9-.9 1h-10.8z" fill="none" stroke="#7d1315" stroke-width=".17"/>
<path d="M217.3 157.9v1.8" fill="none" stroke="#040503" stroke-width=".19"/>
<circle cx="217.2" cy="157.8" r=".54" fill="#fff"/>
<circle cx="217.2" cy="157.8" r=".54" fill="none" stroke="#040503" stroke-width=".19"/>
<path d="M225.8 160.8v2.3h-8.5" fill="none" stroke="#272872" stroke-width=".19"/>
<circle cx="217.2" cy="163" r=".35" fill="#272872"/>
<circle cx="217.2" cy="163" r=".35" fill="none" stroke="#272872" stroke-width=".17"/>
<path d="M217.3 159.7v3.4h-1.5" fill="none" stroke="#272872" stroke-width=".19"/>
<circle cx="217.2" cy="163" r=".35" fill="#272872"/>
<circle cx="217.2" cy="163" r=".35" fill="none" stroke="#272872" stroke-width=".17"/>
<path d="M226.4 62.2h18.7v2.4l-1.8 1.9h-16.9z" fill="#f7f8ed"/>
<path d="M226.4 62.2h18.7v2.4l-1.8 1.9h-16.9zM226.4 62.2v4.3h16.9l1.8-1.9v-2.4z" fill="#bebebe"/>
<path d="M226 61.9h18.8v2.4l-1.9 1.8h-16.9z" fill-rule="evenodd" fill="#f7f398"/>
<path d="M226 61.9h18.8v2.4l-1.9 1.8h-16.9z" fill="none" stroke="#040503" stroke-width=".17"/>
<path d="M242.9 64.3h1.9l-1.9 1.8z" fill="#cacbc5"/>
<path d="M242.9 64.3h1.9l-1.9 1.8z" fill="none" stroke="#bebebe" stroke-width=".17"/>
<path d="M226.5 62.2l.4 .6h-.7z" fill="#ee382a"/>
<path d="M226.5 62.2l.4 .6h-.7z" fill="none" stroke="#300f10" stroke-width=".17"/>
<g font-size="3.7" fill="#040503">
<text x="13.2" y="13.2">Thread Module EYSKBNZWB (nRF52840)</text>
<text x="175.6" y="12.9">Secure Element</text>
<text x="17.8" y="140.4">SWD</text>
<text x="129.1" y="140">Power SW</text>
</g>
<g font-size="1.7" fill="#040503">
<text x="21.6" y="4.1">1</text>
<text x="57.6" y="4.1">2</text>
<text x="93.6" y="4.1">3</text>
<text x="129.6" y="4.1">4</text>
<text x="165.5" y="4.1">5</text>
<text x="201.5" y="4.1">6</text>
<text x="237.5" y="4.1">7</text>
<text x="273.5" y="4.1">8</text>
<text x="5.3" y="28.9">A</text>
<text x="289.5" y="28.9">A</text>
<text x="223.8" y="42.7">1</text>
<text x="223.8" y="44.6">8</text>
<text x="227.5" y="43.7">I2C_SCL</text>
<text x="227.5" y="45.5">I2C_SDA</text>
<text x="240" y="43.7">VCC</text>
<text x="246.2" y="42.7">7</text>
<text x="79.1" y="48.5" transform="rotate(-90 79.1 48.5)">46</text>
<text x="80.9" y="48.5" transform="rotate(-90 80.9 48.5)">15</text>
<text x="82.8" y="48.5" transform="rotate(-90 82.8 48.5)">45</text>
<text x="84.7" y="48.5" transform="rotate(-90 84.7 48.5)">44</text>
<text x="86.5" y="48.5" transform="rotate(-90 86.5 48.5)">43</text>
<text x="88.4" y="48.5" transform="rotate(-90 88.4 48.5)">42</text>
<text x="90.2" y="48.5" transform="rotate(-90 90.2 48.5)">41</text>
<text x="92.1" y="48.5" transform="rotate(-90 92.1 48.5)">40</text>
<text x="93.9" y="48.5" transform="rotate(-90 93.9 48.5)">39</text>
<text x="95.8" y="48.5" transform="rotate(-90 95.8 48.5)">38</text>
<text x="97.6" y="48.5" transform="rotate(-90 97.6 48.5)">7</text>
<text x="99.5" y="48.5" transform="rotate(-90 99.5 48.5)">37</text>
<text x="101.3" y="48.5" transform="rotate(-90 101.3 48.5)">6</text>
<text x="105.1" y="48.5" transform="rotate(-90 105.1 48.5)">5</text>
<text x="106.9" y="48.5" transform="rotate(-90 106.9 48.5)">35</text>
<text x="108.8" y="48.5" transform="rotate(-90 108.8 48.5)">4</text>
<text x="110.6" y="48.5" transform="rotate(-90 110.6 48.5)">34</text>
<text x="112.5" y="48.5" transform="rotate(-90 112.5 48.5)">3</text>
<text x="114.4" y="48.5" transform="rotate(-90 114.4 48.5)">33</text>
<text x="116.2" y="48.5" transform="rotate(-90 116.2 48.5)">2</text>
<text x="118.1" y="48.5" transform="rotate(-90 118.1 48.5)">32</text>
<text x="223.8" y="48.3">6</text>
<text x="223.8" y="53.9">5</text>
<text x="223.8" y="52">3</text>
<text x="227.5" y="49.2">RST_N</text>
<text x="227.5" y="53">IF0</text>
<text x="241.1" y="51.1">NC</text>
<text x="246.2" y="50.2">4</text>
<text x="246.2" y="53.9">2</text>
<text x="69.7" y="58.9">9</text>
<text x="73.3" y="59.8">VDD</text>
<text x="80" y="55.2" transform="rotate(-90 80 55.2)">P0.19</text>
<text x="81.9" y="55.2" transform="rotate(-90 81.9 55.2)">P0.13</text>
<text x="83.7" y="55.2" transform="rotate(-90 83.7 55.2)">P0.17</text>
<text x="85.6" y="55.2" transform="rotate(-90 85.6 55.2)">P0.16</text>
<text x="87.4" y="55.2" transform="rotate(-90 87.4 55.2)">P0.15</text>
<text x="89.3" y="55.2" transform="rotate(-90 89.3 55.2)">P0.14</text>
<text x="91.2" y="55.2" transform="rotate(-90 91.2 55.2)">P0.12</text>
<text x="93" y="55.1" transform="rotate(-90 93 55.1)">P0.11</text>
<text x="94.8" y="55.2" transform="rotate(-90 94.8 55.2)">P1.09</text>
<text x="96.7" y="55.2" transform="rotate(-90 96.7 55.2)">P0.08</text>
<text x="98.6" y="55.2" transform="rotate(-90 98.6 55.2)">P0.06</text>
<text x="100.4" y="55.2" transform="rotate(-90 100.4 55.2)">P0.07</text>
<text x="102.3" y="55.2" transform="rotate(-90 102.3 55.2)">P1.08</text>
<text x="106" y="55.2" transform="rotate(-90 106 55.2)">P0.26</text>
<text x="107.8" y="55.2" transform="rotate(-90 107.8 55.2)">P0.27</text>
<text x="109.7" y="59.8" transform="rotate(-90 109.7 59.8)">P0.05_AIN3</text>
<text x="111.6" y="59.8" transform="rotate(-90 111.6 59.8)">P0.30_AIN6</text>
<text x="113.4" y="59.8" transform="rotate(-90 113.4 59.8)">P0.31_AIN7</text>
<text x="115.3" y="59.8" transform="rotate(-90 115.3 59.8)">P0.28_AIN4</text>
<text x="117.1" y="59.8" transform="rotate(-90 117.1 59.8)">P0.29_AIN5</text>
<text x="119" y="59.8" transform="rotate(-90 119 59.8)">P0.02_AIN0</text>
<text x="227.5" y="54.8">IF1</text>
<text x="240.4" y="54.8">VSS</text>
<text x="68.9" y="64.5">13</text>
<text x="68.9" y="60.8">11</text>
<text x="73.3" y="65.4">D-</text>
<text x="73.3" y="61.7">VDDH</text>
<text x="112" y="65.4">P0.09_NFC1</text>
<text x="112" y="63.6">P0.10_NFC2</text>
<text x="123.6" y="64.5">25</text>
<text x="123.6" y="62.6">26</text>
<text x="68.9" y="66.3">14</text>
<text x="68.9" y="68.2">12</text>
<text x="73.3" y="67.3">D+</text>
<text x="73.3" y="69.1">VBUS</text>
<text x="112.7" y="69.1">OUT_MOD</text>
<text x="113.1" y="71">OUT_ANT</text>
<text x="123.6" y="70.1">30</text>
<text x="123.6" y="68.2">29</text>
<text x="68.9" y="73.8">55</text>
<text x="68.9" y="75.6">36</text>
<text x="73.3" y="74.7">P0.03_AIN1</text>
<text x="73.3" y="76.6">P0.04_AIN2</text>
<text x="117.2" y="74.7">GND</text>
<text x="117.2" y="76.6">GND</text>
<text x="123.6" y="73.8">63</text>
<text x="123.6" y="75.6">62</text>
<text x="123.6" y="77.5">61</text>
<text x="5.3" y="80.5">B</text>
<text x="68.9" y="81.2">16</text>
<text x="73.3" y="82.1">P0.18_RESET</text>
<text x="117.2" y="78.4">GND</text>
<text x="117.2" y="80.3">GND</text>
<text x="117.2" y="82.1">GND</text>
<text x="117.2" y="84">GND</text>
<text x="123.6" y="79.3">31</text>
<text x="123.6" y="81.2">28</text>
<text x="123.6" y="83.1">10</text>
<text x="289.5" y="80.5">B</text>
<text x="68.9" y="84.9">22</text>
<text x="68.9" y="86.8">21</text>
<text x="73.3" y="85.8">SWDCLK</text>
<text x="73.3" y="87.7">SWDIO</text>
<text x="117.2" y="85.8">GND</text>
<text x="117.2" y="87.7">GND</text>
<text x="123.6" y="84.9">8</text>
<text x="123.6" y="86.8">1</text>
<text x="80" y="93.2" transform="rotate(-90 80 93.2)">P0.22</text>
<text x="81.9" y="93.2" transform="rotate(-90 81.9 93.2)">P0.20</text>
<text x="83.7" y="93.2" transform="rotate(-90 83.7 93.2)">P0.23</text>
<text x="85.6" y="93.2" transform="rotate(-90 85.6 93.2)">P0.21</text>
<text x="87.4" y="93.2" transform="rotate(-90 87.4 93.2)">P0.25</text>
<text x="89.3" y="93.2" transform="rotate(-90 89.3 93.2)">P0.24</text>
<text x="91.2" y="93.2" transform="rotate(-90 91.2 93.2)">P1.00</text>
<text x="93" y="93.2" transform="rotate(-90 93 93.2)">P1.01</text>
<text x="94.8" y="93.2" transform="rotate(-90 94.8 93.2)">P1.03</text>
<text x="96.7" y="93.2" transform="rotate(-90 96.7 93.2)">P1.05</text>
<text x="98.6" y="93.2" transform="rotate(-90 98.6 93.2)">P1.04</text>
<text x="100.4" y="93.2" transform="rotate(-90 100.4 93.2)">P1.07</text>
<text x="102.3" y="93.2" transform="rotate(-90 102.3 93.2)">P1.06</text>
<text x="104.1" y="93.2" transform="rotate(-90 104.1 93.2)">P1.02</text>
<text x="107.8" y="93.2" transform="rotate(-90 107.8 93.2)">P1.14</text>
<text x="109.7" y="93.2" transform="rotate(-90 109.7 93.2)">P1.12</text>
<text x="111.6" y="93.2" transform="rotate(-90 111.6 93.2)">P1.11</text>
<text x="113.4" y="93.2" transform="rotate(-90 113.4 93.2)">P1.15</text>
<text x="115.3" y="93.2" transform="rotate(-90 115.3 93.2)">P1.10</text>
<text x="117.1" y="93.2" transform="rotate(-90 117.1 93.2)">P1.13</text>
<text x="79.1" y="97.7" transform="rotate(-90 79.1 97.7)">47</text>
<text x="80.9" y="97.7" transform="rotate(-90 80.9 97.7)">17</text>
<text x="82.8" y="97.7" transform="rotate(-90 82.8 97.7)">48</text>
<text x="84.7" y="97.7" transform="rotate(-90 84.7 97.7)">18</text>
<text x="86.5" y="97.7" transform="rotate(-90 86.5 97.7)">49</text>
<text x="88.4" y="97.7" transform="rotate(-90 88.4 97.7)">19</text>
<text x="90.2" y="97.7" transform="rotate(-90 90.2 97.7)">20</text>
<text x="92.1" y="97.7" transform="rotate(-90 92.1 97.7)">50</text>
<text x="93.9" y="97.7" transform="rotate(-90 93.9 97.7)">51</text>
<text x="95.8" y="97.7" transform="rotate(-90 95.8 97.7)">52</text>
<text x="97.6" y="97.7" transform="rotate(-90 97.6 97.7)">23</text>
<text x="99.5" y="97.7" transform="rotate(-90 99.5 97.7)">53</text>
<text x="101.3" y="97.7" transform="rotate(-90 101.3 97.7)">24</text>
<text x="103.2" y="97.7" transform="rotate(-90 103.2 97.7)">54</text>
<text x="106.9" y="97.7" transform="rotate(-90 106.9 97.7)">56</text>
<text x="108.8" y="97.7" transform="rotate(-90 108.8 97.7)">27</text>
<text x="110.6" y="97.7" transform="rotate(-90 110.6 97.7)">57</text>
<text x="112.5" y="97.7" transform="rotate(-90 112.5 97.7)">58</text>
<text x="114.4" y="97.7" transform="rotate(-90 114.4 97.7)">59</text>
<text x="116.2" y="97.7" transform="rotate(-90 116.2 97.7)">60</text>
<text x="5.3" y="132">C</text>
<text x="289.5" y="132">C</text>
<text x="49" y="167.7">7</text>
<text x="49" y="164">3</text>
<text x="49" y="165.9">5</text>
<text x="49" y="162.1">1</text>
<text x="58.4" y="162.1">2</text>
<text x="58.4" y="164">4</text>
<text x="58.4" y="167.7">8</text>
<text x="58.4" y="165.9">6</text>
<text x="172.1" y="162.7">A2</text>
<text x="177" y="163.6">VIN</text>
<text x="184.6" y="163.6">VOUT</text>
<text x="192" y="162.7">A1</text>
<text x="49" y="169.6">9</text>
<text x="58.4" y="169.6">10</text>
<text x="172.2" y="168.3">B2</text>
<text x="177" y="169.2">ON</text>
<text x="185.6" y="169.2">GND</text>
<text x="192" y="168.3">B1</text>
<text x="5.3" y="183.5">D</text>
<text x="289.5" y="183.5">D</text>
<text x="203.9" y="202.8">Title</text>
<text x="203.9" y="198.9">Project</text>
<text x="21.6" y="206.5">1</text>
<text x="57.6" y="206.5">2</text>
<text x="93.6" y="206.5">3</text>
<text x="129.6" y="206.5">4</text>
<text x="165.5" y="206.5">5</text>
<text x="201.5" y="206.5">6</text>
<text x="237.5" y="206.5">7</text>
<text x="273.5" y="206.5">8</text>
</g>
<g font-size="1.7" fill="#272872">
<text x="80" y="28.8" transform="rotate(-90 80 28.8)">2[5D]</text>
<text x="81.9" y="28.8" transform="rotate(-90 81.9 28.8)">2[5D]</text>
<text x="83.7" y="28.8" transform="rotate(-90 83.7 28.8)">2[5D]</text>
<text x="85.6" y="28.8" transform="rotate(-90 85.6 28.8)">2[5D]</text>
<text x="87.4" y="28.8" transform="rotate(-90 87.4 28.8)">2[5D]</text>
<text x="89.3" y="28.8" transform="rotate(-90 89.3 28.8)">2[6B]</text>
<text x="91.2" y="28.8" transform="rotate(-90 91.2 28.8)">2[6B]</text>
<text x="93" y="28.8" transform="rotate(-90 93 28.8)">2[1D], 2[3D]</text>
<text x="94.8" y="28.8" transform="rotate(-90 94.8 28.8)">2[1D], 2[3D]</text>
<text x="96.7" y="28.8" transform="rotate(-90 96.7 28.8)">2[3C]</text>
<text x="98.6" y="28.8" transform="rotate(-90 98.6 28.8)">2[3B]</text>
<text x="100.4" y="28.8" transform="rotate(-90 100.4 28.8)">2[1B]</text>
<text x="102.3" y="28.8" transform="rotate(-90 102.3 28.8)">2[1B]</text>
<text x="106" y="28.8" transform="rotate(-90 106 28.8)">1[4D]</text>
<text x="109.7" y="28.8" transform="rotate(-90 109.7 28.8)">2[6A]</text>
<text x="111.6" y="28.8" transform="rotate(-90 111.6 28.8)">2[6A]</text>
<text x="113.4" y="28.8" transform="rotate(-90 113.4 28.8)">2[3A]</text>
<text x="115.3" y="28.8" transform="rotate(-90 115.3 28.8)">2[3A]</text>
<text x="117.1" y="28.8" transform="rotate(-90 117.1 28.8)">2[1A]</text>
<text x="119" y="28.8" transform="rotate(-90 119 28.8)">2[1A]</text>
<text x="209.4" y="38.1">4.7k</text>
<text x="209.4" y="36.2">R4</text>
<text x="214.5" y="38.1">4.7k</text>
<text x="214.5" y="36.2">R5</text>
<text x="226.2" y="40.9">IC2</text>
<text x="179.2" y="43.7">1[3C]</text>
<text x="179.2" y="45.5">1[3C]</text>
<text x="179.2" y="47.4">1[3C]</text>
<text x="255.7" y="44.4">0.1uF</text>
<text x="255.7" y="42.5">C3</text>
<text x="72.2" y="48.9">IC1</text>
<text x="215" y="51.5">R9</text>
<text x="59.9" y="56.7">0.1uF</text>
<text x="59.9" y="54.8">C2</text>
<text x="215" y="54.4">10k</text>
<text x="226.2" y="57.6">A71CH</text>
<text x="41.5" y="65.4">1[5B]</text>
<text x="36.8" y="69.1">1[6B], 2[3C]</text>
<text x="41.5" y="67.3">1[5B]</text>
<text x="128.7" y="70.1">R53</text>
<text x="132.7" y="70.1">0</text>
<text x="41.4" y="74.7">1[3D]</text>
<text x="91.5" y="73.2">EYSKBNZWB</text>
<text x="41.4" y="82.1">2[5A]</text>
<text x="41.4" y="85.8">1[2D]</text>
<text x="41.4" y="87.7">1[2D]</text>
<text x="80" y="122.3" transform="rotate(-90 80 122.3)">1[5A]</text>
<text x="81.9" y="122.3" transform="rotate(-90 81.9 122.3)">1[5A]</text>
<text x="83.7" y="122.3" transform="rotate(-90 83.7 122.3)">2[3D]</text>
<text x="85.6" y="122.3" transform="rotate(-90 85.6 122.3)">2[3D]</text>
<text x="87.4" y="122.3" transform="rotate(-90 87.4 122.3)">2[6D]</text>
<text x="89.3" y="122.3" transform="rotate(-90 89.3 122.3)">2[6D]</text>
<text x="91.2" y="122.3" transform="rotate(-90 91.2 122.3)">2[5A]</text>
<text x="93" y="122.2" transform="rotate(-90 93 122.2)">2[5B]</text>
<text x="94.8" y="122.2" transform="rotate(-90 94.8 122.2)">2[1B]</text>
<text x="96.7" y="122.2" transform="rotate(-90 96.7 122.2)">2[1B]</text>
<text x="98.6" y="122.2" transform="rotate(-90 98.6 122.2)">2[1B]</text>
<text x="100.4" y="122.2" transform="rotate(-90 100.4 122.2)">2[1B]</text>
<text x="104.1" y="122.3" transform="rotate(-90 104.1 122.3)">1[5A]</text>
<text x="107.8" y="122.2" transform="rotate(-90 107.8 122.2)">2[5B]</text>
<text x="102.3" y="126.1" transform="rotate(-90 102.3 126.1)">1[4C]</text>
<text x="51.2" y="160.3">CON14</text>
<text x="164.1" y="159.4">C10</text>
<text x="164.1" y="161.2">0.1uF</text>
<text x="175.6" y="160.8">IC4</text>
<text x="206.9" y="161.6">FB3</text>
<text x="216.2" y="156.6">TH2</text>
<text x="39.9" y="164.6">C1</text>
<text x="39.9" y="166.4">0.1uF</text>
<text x="81.3" y="164.9">1[2B]</text>
<text x="81.3" y="163.1">1[2B]</text>
<text x="202" y="166.2">C11</text>
<text x="202.8" y="164.6">BLM15PX121SN1D</text>
<text x="131.5" y="169.2">1[3A]</text>
<text x="166.2" y="173.7">100k</text>
<text x="166.2" y="171.8">R17</text>
<text x="175.6" y="172">TPS22916C</text>
<text x="202" y="168.1">10uF</text>
<text x="208.5" y="202.8">main</text>
<text x="210.6" y="199.1">Degu Base Board</text>
</g>
<g font-size="1.7" fill="#7d1315">
<text x="205.3" y="26.8">VCC_3V3</text>
<text x="80" y="35.8" transform="rotate(-90 80 35.8)">GPIO4</text>
<text x="81.9" y="35.8" transform="rotate(-90 81.9 35.8)">GPIO3</text>
<text x="83.7" y="35.8" transform="rotate(-90 83.7 35.8)">GPIO2</text>
<text x="85.6" y="35.8" transform="rotate(-90 85.6 35.8)">GPIO1</text>
<text x="87.4" y="35.8" transform="rotate(-90 87.4 35.8)">GPIO0</text>
<text x="89.3" y="33.1" transform="rotate(-90 89.3 33.1)">D5</text>
<text x="91.2" y="33.1" transform="rotate(-90 91.2 33.1)">D4</text>
<text x="96.7" y="33.1" transform="rotate(-90 96.7 33.1)">D3</text>
<text x="98.6" y="33.1" transform="rotate(-90 98.6 33.1)">D2</text>
<text x="100.4" y="33.1" transform="rotate(-90 100.4 33.1)">D1</text>
<text x="102.3" y="33.1" transform="rotate(-90 102.3 33.1)">D0</text>
<text x="109.7" y="33.1" transform="rotate(-90 109.7 33.1)">A5</text>
<text x="111.6" y="33.1" transform="rotate(-90 111.6 33.1)">A4</text>
<text x="113.4" y="33.1" transform="rotate(-90 113.4 33.1)">A3</text>
<text x="115.3" y="33.1" transform="rotate(-90 115.3 33.1)">A2</text>
<text x="117.1" y="33.1" transform="rotate(-90 117.1 33.1)">A1</text>
<text x="119" y="33.1" transform="rotate(-90 119 33.1)">A0</text>
<text x="246.4" y="34.9">VCC_3V3</text>
<text x="93" y="38.3" transform="rotate(-90 93 38.3)">I2C2_SCL</text>
<text x="94.8" y="38.6" transform="rotate(-90 94.8 38.6)">I2C2_SDA</text>
<text x="106" y="40.2" transform="rotate(-90 106 40.2)">3V3_Ext_EN</text>
<text x="61.3" y="44.4">VCC_3V3</text>
<text x="185.3" y="43.7">I2C1_SCL</text>
<text x="185.3" y="45.5">I2C1_SDA</text>
<text x="185.4" y="47.4">SE_RST_N</text>
<text x="196" y="49.4">VCC_3V3</text>
<text x="252.4" y="50.2">D.G.</text>
<text x="47.6" y="65.4">USB_DM</text>
<text x="56.6" y="62.4">D.G.</text>
<text x="218.4" y="62">D.G.</text>
<text x="248.1" y="62.4">D.G.</text>
<text x="47.6" y="69.1">USB_VBUS</text>
<text x="47.6" y="67.3">USB_DP</text>
<text x="150.3" y="71.1">D.G.</text>
<text x="26.2" y="72.1">VCC_3V3</text>
<text x="47.6" y="74.7">VIN1_MONI</text>
<text x="47.6" y="82.1">RESET_N</text>
<text x="47.6" y="85.8">SWDCLK</text>
<text x="47.6" y="87.7">SWDIO</text>
<text x="128.7" y="94">D.G.</text>
<text x="94.8" y="112.2" transform="rotate(-90 94.8 112.2)">LED3</text>
<text x="96.7" y="112.2" transform="rotate(-90 96.7 112.2)">LED2</text>
<text x="98.6" y="112.2" transform="rotate(-90 98.6 112.2)">LED4</text>
<text x="100.4" y="112.2" transform="rotate(-90 100.4 112.2)">LED1</text>
<text x="80" y="116.1" transform="rotate(-90 80 116.1)">I2C1_SCL</text>
<text x="81.9" y="116.1" transform="rotate(-90 81.9 116.1)">I2C1_SDA</text>
<text x="83.7" y="116.4" transform="rotate(-90 83.7 116.4)">UART_RTS</text>
<text x="85.6" y="116.5" transform="rotate(-90 85.6 116.5)">UART_CTS</text>
<text x="87.4" y="115.6" transform="rotate(-90 87.4 115.6)">UART_TX</text>
<text x="89.3" y="115.7" transform="rotate(-90 89.3 115.7)">UART_RX</text>
<text x="91.2" y="114.1" transform="rotate(-90 91.2 114.1)">SW2_IN</text>
<text x="93" y="114.1" transform="rotate(-90 93 114.1)">SW3_IN</text>
<text x="104.1" y="116" transform="rotate(-90 104.1 116)">SE_RST_N</text>
<text x="107.8" y="114.1" transform="rotate(-90 107.8 114.1)">SW4_IN</text>
<text x="102.3" y="120.3" transform="rotate(-90 102.3 120.3)">VIN1_MONI_EN</text>
<text x="165.4" y="152.1">VCC_3V3</text>
<text x="40.7" y="158.6">VCC_3V3</text>
<text x="220.6" y="158.6">VCC_3V3_Ext</text>
<text x="72" y="164.9">SWDCLK</text>
<text x="73.5" y="163.1">SWDIO</text>
<text x="160.8" y="167">D.G.</text>
<text x="36.6" y="172.2">D.G.</text>
<text x="137.8" y="169.2">3V3_Ext_EN</text>
<text x="198.7" y="173.8">D.G.</text>
<text x="43.3" y="176.8">D.G.</text>
<text x="194.1" y="177.4">D.G.</text>
<text x="164" y="181.3">D.G.</text>
</g>
<g font-size="1.7" fill="#bebebe">
<text x="143.7" y="58.1">CON15</text>
<text x="139.4" y="60">U.FL-R-SMT-1(10)</text>
<text x="149.8" y="62">2</text>
<text x="149.8" y="63.9">3</text>
<text x="137.2" y="68.2">R52</text>
<text x="141.3" y="68.2">0</text>
<text x="146.1" y="67.5" transform="rotate(-90 146.1 67.5)">1</text>
</g>
<g font-size="1.7" fill="#ee1f23">
<text x="145.9" y="65">DNP</text>
<text x="138.3" y="69.1">DNP</text>
</g>
<g font-size="1.4" fill="#040503">
<text x="251" y="198.1">Board-Num</text>
<text x="251" y="199.9">Revision</text>
<text x="251.3" y="203.6">Date</text>
<text x="251.3" y="201.8">Sheet</text>
<text x="260.9" y="201.8">of</text>
</g>
<g font-size="1.4" fill="#272872">
<text x="255.1" y="203.6">2019/04/05</text>
<text x="257" y="201.8">1</text>
<text x="261.7" y="200.1">1.0</text>
<text x="263.3" y="203.6">10:43:38</text>
<text x="265.2" y="201.8">4</text>
</g>
<text font-size="1.2" fill="#040503" x="226.9" y="64.1">I2C Slave address : 0x48</text>
</svg>
